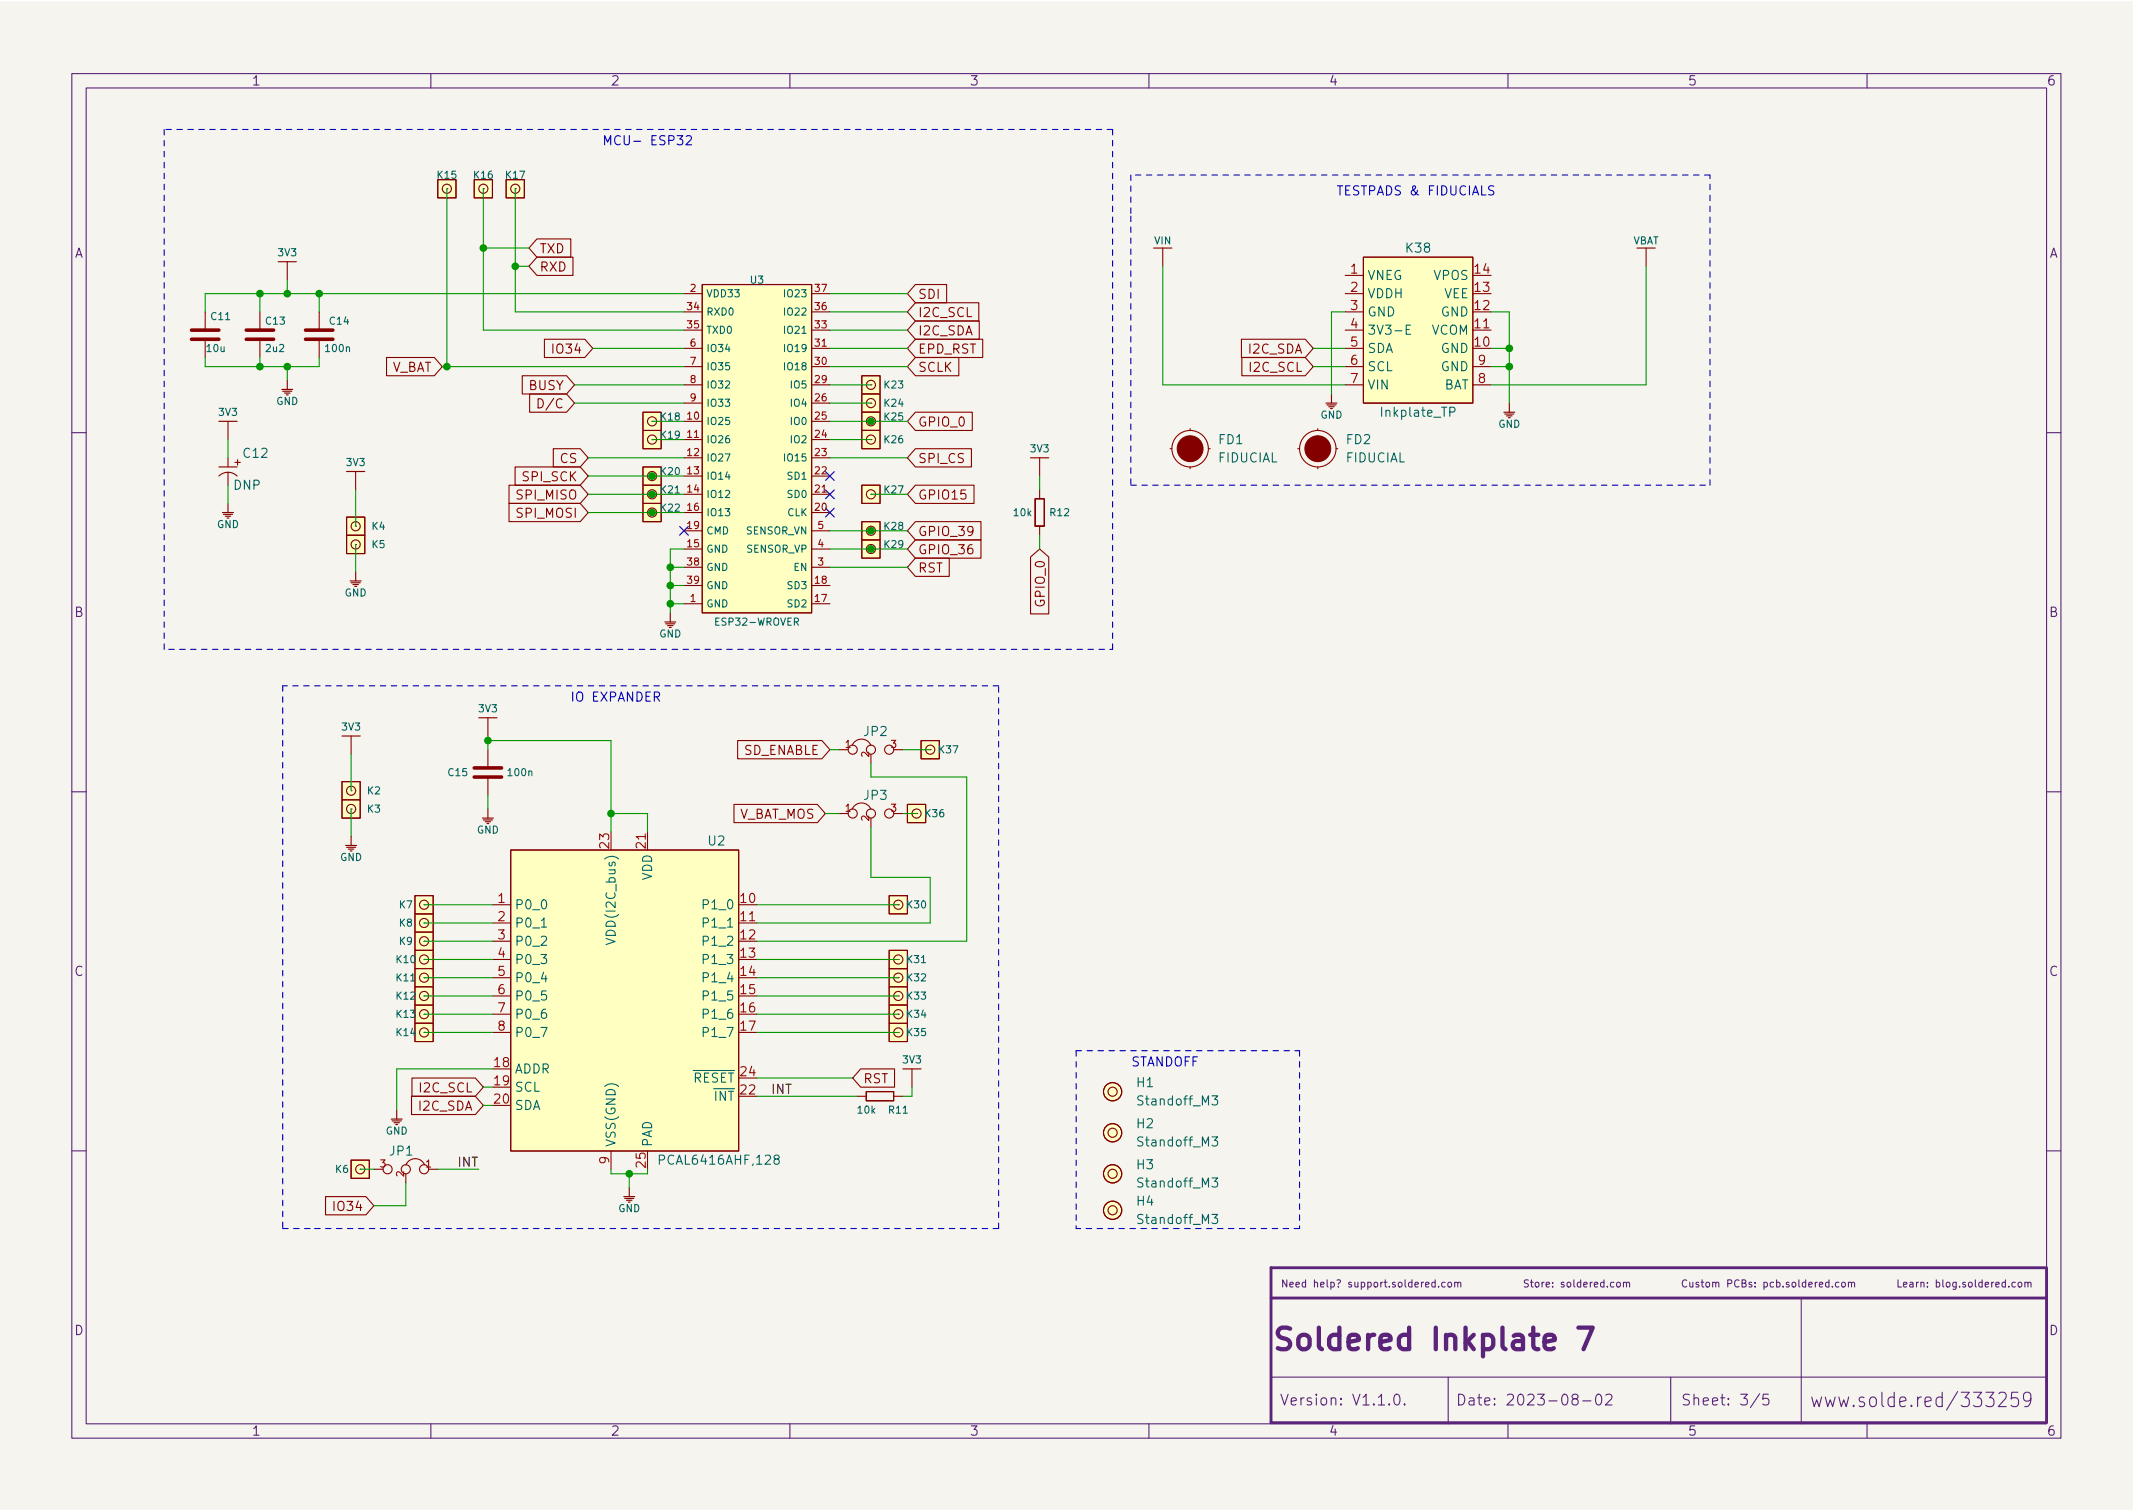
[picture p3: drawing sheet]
<svg xmlns="http://www.w3.org/2000/svg" width="297mm" height="210mm" viewBox="0 0 297 210" stroke-linecap="round" stroke-linejoin="round" font-family="sans-serif">
<path d="M0 .2h297v210.1h-297z" fill="#f5f4ef" stroke="#f5f4ef" stroke-width=".14"/>
<g fill="none" stroke="#5b2379" stroke-width=".15">
<path d="M10 10.2h277v190.1h-277zM12 12.2h273v186.1h-273zM60 10.2v2M110 10.2v2M160 10.2v2M210 10.2v2M260 10.2v2M10 60.2h2M285 60.2h2M10 110.2h2M285 110.2h2M10 160.2h2"/>
<path d="M199.9 178.6l-.3-.1-.2 .2 .1 .5h.4M199.9 178.2v1M200.3 179.1v.1M201.2 178.6l-.2-.1-.2 .2 .1 .5h.3M201.7 178.6l.3-.1 .1 .2v.3l-.1 .2h-.3l-.1-.2zM202.6 178.6l.1-.1 .3 .1v.6M202.6 178.5v.7M203 178.7l.1-.2 .3 .1v.6M225.2 178.6l.1-.1 .3 .1v.4v.2h-.3l-.1-.1zM226.1 178.6l.1-.1 .3 .1v.6M226.1 178.5v.7M226.5 178.7l.1-.2 .3 .1v.6"/>
<path d="M234.9 178.3a.47 .47 0 0 0-.7 .3 .47 .47 0 0 0 .5 .6l.2-.1M235.3 178.5l.1 .7h.2l.1-.1M235.7 178.5v.7M236.6 178.6l-.3-.1-.1 .2v.1l.4 .1v.3h-.4M236.9 178.5h.4M237 178.2v.9l.3 .1M237.6 178.6l.3-.1 .2 .2v.3l-.2 .2h-.3v-.2zM238.5 178.6l.1-.1 .3 .1v.6M238.5 178.5v.7M238.9 178.7l.2-.2 .2 .1 .1 .6M240.6 178.7h.5l.1-.2-.1-.2-.5-.1v1M242.2 178.3a.47 .47 0 0 0-.7 .3 .47 .47 0 0 0 .5 .6l.2-.1"/>
<path d="M242.6 178.7l.4-.1 .1-.1v-.2l-.5-.1v1h.4l.1-.1 .1-.2-.3-.2M243.9 178.6l-.2-.1-.1 .2v.1l.3 .1v.3h-.3M244.4 179.1v.1M244.4 178.6v.1M245.6 178.6l.3-.1 .2 .2-.1 .5h-.4M245.6 178.5v1M247 178.6l-.3-.1-.2 .2 .1 .5h.4M247.4 178.6l.3-.1 .2 .2-.1 .5h-.4M247.4 178.2v1M248.3 179.1v.1M249.1 178.6l-.2-.1-.2 .2 .1 .1 .3 .1v.3h-.4M249.6 178.6l.3-.1 .2 .2v.3l-.2 .2h-.3v-.2z"/>
<path d="M250.5 178.2v.9l.1 .1M251.5 178.6l-.3-.1-.2 .2 .1 .5h.4M251.5 178.2v1M251.9 178.9l.5-.1-.1-.2-.3-.1-.1 .2v.5h.4M252.8 178.5v.7M253.1 178.5l-.3 .2M253.4 178.9l.4-.1v-.2l-.3-.1-.1 .2v.5h.4M254.7 178.6l-.3-.1-.2 .2 .1 .5h.4M254.7 178.2v1M255.2 179.1v.1M256.1 178.6l-.3-.1-.2 .2 .1 .5h.4M256.5 178.6l.1-.1 .3 .1 .1 .4-.1 .2h-.3l-.1-.1z"/>
<path d="M257.4 178.6l.2-.1 .2 .1v.6M257.4 178.5v.7M257.8 178.7l.2-.2 .2 .1 .1 .6M280.6 178.6l-.2-.1-.2 .2 .1 .5h.3M281.1 178.6l.1-.1 .3 .1 .1 .4-.1 .2h-.3l-.1-.1zM282 178.6l.1-.1 .3 .1v.6M282 178.5v.7M282.4 178.7l.2-.2 .2 .1v.6M285 160.2h2M60 198.3v2M110 198.3v2M160 198.3v2"/>
<path d="M177 191.8h108M194.3 194.2a.36 .36 0 0 1 .6 .2 .77 .77 0 0 1-.4 1.2 1 1 0 0 1-.2-1.4zM195.6 195.5l.1 .1h-.1h-.1l.1-.1v.1M201.7 191.8v6.5M210 198.3v2M219.2 194.8l-.1-.1a.31 .31 0 0 1-.2-.3 .31 .31 0 0 1 .3-.3h.3l.3 .3-.2 .3-.4 .1-.3 .3 .1 .4 .2 .1h.3l.3-.3v-.2l-.3-.3M220.4 195.1h1.2M222.4 194.2a.36 .36 0 0 1 .6 .2 .77 .77 0 0 1-.4 1.2 1 1 0 0 1-.2-1.4zM223.6 194.3l.2-.2 .5 .1a.41 .41 0 0 1 .1 .6l-.8 .8h.9M232.7 191.8v6.5M245.1 194.1l-1.3 1.9M246.3 194.1h-.7l-.1 .7 .2-.1 .5 .1 .1 .2v.5l-.2 .1h-.4l-.2-.1"/>
<path d="M250.8 180.7v17.6M260 198.3v2M270.5 194.6l-.5-.1-.4 .4v.6l.2 .3 .2 .1 .5-.1M270.5 193.9v2M272.6 193.8l-1.5 2.5M282.8 194.7l-.3 .4-.5-.1-.2-.3v-.5l.2-.2 .5-.1 .2 .2a1.39 1.39 0 0 1-.4 1.8h-.3"/>
</g>
<path d="M219.8 184.9h2l-1.3 3" fill="none" stroke="#5b2379" stroke-width=".6"/>
<path d="M284.8 176.5h-107.8v21.6h107.9M285 176.5v21.6M177 180.7h108" fill="none" stroke="#5b2379" stroke-width=".4"/>
<g fill="#ffffc2" stroke="#ffffc2" stroke-width=".14">
<path d="M66 25h2.6v2.6h-2.6z"/>
<path d="M120 52.3h2.6v2.6h-2.6z"/>
<path d="M61 25h2.5v2.6h-2.5z"/>
<path d="M48.9 161.5h2.5v2.6h-2.5z"/>
<path d="M70.5 25h2.5v2.6h-2.5z"/>
<path d="M128.3 103.1h2.5v2.6h-2.5z"/>
<path d="M48.3 72h2.5v2.5h-2.5z"/>
<path d="M48.3 74.5h2.5v2.6h-2.5z"/>
<path d="M57.8 132.3h2.5v2.6h-2.5z"/>
<path d="M71.1 118.4h31.8v41.9h-31.8z"/>
<path d="M57.8 134.9h2.5v2.5h-2.5z"/>
<path d="M189.9 35.8h15.2v20.3h-15.2z"/>
<path d="M123.8 134.9h2.6v2.5h-2.6z"/>
<path d="M120 54.9h2.6v2.5h-2.6z"/>
<path d="M120 57.4h2.6v2.5h-2.6z"/>
<path d="M89.5 70.1h2.6v2.5h-2.6z"/>
<path d="M89.5 59.9h2.6v2.6h-2.6z"/>
<path d="M120 75.2h2.6v2.5h-2.6z"/>
<path d="M120 72.6h2.6v2.6h-2.6z"/>
<path d="M120 59.9h2.6v2.6h-2.6z"/>
<path d="M120 67.6h2.6v2.5h-2.6z"/>
<path d="M123.8 142.5h2.6v2.5h-2.6z"/>
<path d="M123.8 137.4h2.6v2.5h-2.6z"/>
<path d="M123.8 139.9h2.6v2.6h-2.6z"/>
<path d="M97.8 39.6h15.2v45.7h-15.2z"/>
<path d="M123.8 132.3h2.6v2.6h-2.6z"/>
<path d="M89.5 57.4h2.6v2.5h-2.6z"/>
<path d="M89.5 67.6h2.6v2.5h-2.6z"/>
<path d="M89.5 65h2.6v2.6h-2.6z"/>
<path d="M57.8 139.9h2.5v2.6h-2.5z"/>
<path d="M57.8 142.5h2.5v2.5h-2.5z"/>
<path d="M57.8 137.4h2.5v2.5h-2.5z"/>
<path d="M57.8 129.8h2.5v2.5h-2.5z"/>
<path d="M57.8 127.2h2.5v2.6h-2.5z"/>
<path d="M57.8 124.7h2.5v2.5h-2.5z"/>
<path d="M47.6 108.8h2.6v2.6h-2.6z"/>
<path d="M47.6 111.4h2.6v2.5h-2.6z"/>
<path d="M123.8 124.7h2.6v2.5h-2.6z"/>
<path d="M126.4 112h2.5v2.5h-2.5z"/>
<circle cx="154.9" cy="168.5" r="1.27"/>
<circle cx="154.9" cy="152" r="1.27"/>
<circle cx="154.9" cy="163.4" r="1.27"/>
<circle cx="154.9" cy="157.7" r="1.27"/>
</g>
<g fill="none" stroke="#840000" stroke-width=".15">
<path d="M40 36.4v2.6M61 25h2.5v2.6h-2.5zM62.2 26.3h.1M66 25h2.6v2.6h-2.6zM67.3 26.3h.1M70.5 25h2.5v2.6h-2.5zM71.8 26.3h.1M74.8 35.8h5v2.5h-5l-1.1-1.2zM74.8 33.3h4.7v2.5h-4.7l-1.1-1.3zM97.8 39.6h15.2v45.7h-15.2zM127.5 39.6h4.3v2.6h-4.3l-1.1-1.3zM161.9 34.5v2.6"/>
<path d="M187.3 38.3h2.6M189.9 35.8h15.2v20.3h-15.2zM229.2 34.5v2.6M28.6 43.4v2.6M28.6 47.2v2.6M31.7 58.7v2.5M36.2 43.4v2.6M36.2 47.2v2.6M44.4 43.4v2.6M44.4 47.2v2.6M53.8 49.8h6.7l1.1 1.2-1.1 1.3h-6.7zM72.7 52.3h6.2l1.1 1.3-1.1 1.3h-6.2z"/>
<path d="M73.8 54.9h5.1l1.1 1.2-1.1 1.3h-5.1zM74.9 55.5a.64 .64 0 0 1 .8 .7 .64 .64 0 0 1-.8 .6zM75.8 47.2h5.6l1.1 1.3-1.1 1.3h-5.6zM89.5 59.9h2.6v2.6h-2.6zM89.5 57.4h2.6v2.5h-2.6zM90.8 58.7h.1M95.2 46h2.6M95.2 40.9h2.6M95.2 43.4h2.6M95.2 48.5h2.6M95.2 51h2.6M95.2 53.6h2.6"/>
<path d="M95.2 58.7h2.6M95.2 56.1h2.6M113 46h2.6M113 40.9h2.6M113 43.4h2.6M113 48.5h2.6M113 51h2.6M113 53.6h2.6M113 58.7h2.6M113 56.1h2.6M120 52.3h2.6v2.6h-2.6zM120 54.9h2.6v2.5h-2.6z"/>
<path d="M120 57.4h2.6v2.5h-2.6zM120 59.9h2.6v2.6h-2.6zM121.3 53.6h.1M121.3 56.1h.1M121.3 58.7h.1M127.5 49.8h6v2.5h-6l-1.1-1.3zM127.5 47.2h9.4v2.6h-9.4l-1.1-1.3zM127.5 44.7h8.9v2.5h-8.9l-1.1-1.2zM127.5 42.2h8.8v2.5h-8.8l-1.1-1.3zM127.5 57.4h7.9v2.5h-7.9l-1.1-1.2zM165.7 59.7v.2M172.9 47.2h8.9l1.1 1.3-1.1 1.3h-8.9z"/>
<path d="M172.9 49.8h8.9l1.1 1.2-1.1 1.3h-8.9zM183.5 59.7v.2M187.3 46h2.6M187.3 40.9h2.6M187.3 43.4h2.6M187.3 48.5h2.6M187.3 51h2.6M187.3 53.6h2.6M205.1 46h2.5M205.1 51h2.5M205.1 53.6h2.5M30.5 66.3a1.8 1.8 0 0 1 2.5 0"/>
<path d="M30.5 65h2.5M31.7 63.7v1.3M31.7 65.8v1.8M48.3 72h2.5v2.5h-2.5zM48.3 74.5h2.5v2.6h-2.5zM49.5 73.3h.1M49.5 75.8h.1M49.5 65.7v2.5M70.9 67.6h9.9l1.1 1.2-1.1 1.3h-9.9zM70.9 70.1h9.9l1.1 1.3-1.1 1.2h-9.9zM71.7 65h9.1l1.1 1.3-1.1 1.3h-9.1zM77.1 62.5h3.7l1.1 1.2-1.1 1.3h-3.7z"/>
<path d="M89.5 70.1h2.6v2.5h-2.6zM89.5 67.6h2.6v2.5h-2.6zM89.5 65h2.6v2.6h-2.6zM90.8 71.4h.1M90.8 61.2h.1M90.8 68.8h.1M90.8 66.3h.1M95.2 61.2h2.6M95.2 63.7h2.6M95.2 66.3h2.6M95.2 68.8h2.6M95.2 76.4h2.6"/>
<path d="M95.2 71.4h2.6M95.2 73.9h2.6M95.2 79h2.6M113 61.2h2.6M113 63.7h2.6M113 66.3h2.6M113 68.8h2.6M113 76.4h2.6M113 71.4h2.6M113 73.9h2.6M113 79h2.6M120 75.2h2.6v2.5h-2.6z"/>
<path d="M120 72.6h2.6v2.6h-2.6zM120 67.6h2.6v2.5h-2.6zM121.3 76.4h.1M121.3 73.9h.1M121.3 61.2h.1M121.3 68.8h.1M127.5 75.2h9.1v2.5h-9.1l-1.1-1.3zM127.5 72.6h9.1v2.6h-9.1l-1.1-1.3zM127.5 77.7h4.7v2.6h-4.7l-1.1-1.3zM127.5 62.5h7.8v2.5h-7.8l-1.1-1.3zM127.5 67.6h8.1v2.5h-8.1l-1.1-1.3zM143.5 77.6l1.3-1.2 1.3 1.2v7.9h-2.6z"/>
<path d="M144.1 73.2l1.3 .1zM144.1 69.5l.1 3.8zM144.1 69.4l1.3 .1zM144.8 63.7v2.6M144.8 68.2v1.3M144.8 73.3v1.2M145.4 69.5v3.8zM162.9 62.5h.3M165.7 65v.3M168.3 62.5h.2M180.7 62.5h.3M183.5 65v.3"/>
<path d="M186.1 62.5h.2M67.9 99.9v2.6M95.2 84.1h2.6M95.2 81.5h2.6M113 84.1h2.6M113 81.5h2.6M47.6 108.8h2.6v2.6h-2.6zM47.6 111.4h2.6v2.5h-2.6zM48.9 110.1h.1M48.9 112.6h.1M48.9 102.5v2.5M67.9 104.4v2.5"/>
<path d="M67.9 108.2v2.5M71.1 118.4h31.8v41.9h-31.8zM90.2 115.8v2.6M102.2 112h11.6l1.1 1.3-1.1 1.2h-11.6zM102.7 103.1h11.8l1.1 1.3-1.1 1.3h-11.8zM116.8 104.4h1.3M116.8 113.3h1.3M118.7 103.8a1.42 1.42 0 0 1 1.3-.9 1.42 1.42 0 0 1 1.3 .9M118.7 112.7a1.42 1.42 0 0 1 1.3-.9 1.42 1.42 0 0 1 1.3 .9M121.3 105v1.3M121.3 113.9v1.3M124.5 104.4h1.2"/>
<path d="M124.5 113.3h1.2M126.4 112h2.5v2.5h-2.5zM127.6 113.3h.1M128.3 103.1h2.5v2.6h-2.5zM129.5 104.4h.1M57.8 132.3h2.5v2.6h-2.5zM57.8 134.9h2.5v2.5h-2.5zM57.8 139.9h2.5v2.6h-2.5zM57.8 137.4h2.5v2.5h-2.5zM57.8 129.8h2.5v2.5h-2.5zM57.8 127.2h2.5v2.6h-2.5zM57.8 124.7h2.5v2.5h-2.5z"/>
<path d="M59.1 133.6h.1M59.1 136.1h.1M59.1 138.7h.1M59.1 131.1h.1M59.1 128.5h.1M59.1 126h.1M68.6 126h2.5M68.6 128.5h2.5M68.6 131.1h2.5M68.6 133.6h2.5M68.6 136.1h2.5M68.6 138.7h2.5"/>
<path d="M102.9 128.5h2.5M123.8 134.9h2.6v2.5h-2.6zM123.8 137.4h2.6v2.5h-2.6zM123.8 139.9h2.6v2.6h-2.6zM123.8 132.3h2.6v2.6h-2.6zM123.8 124.7h2.6v2.5h-2.6zM125.1 136.1h.1M125.1 138.7h.1M125.1 133.6h.1M125.1 126h.1M57.3 152.6h8.9l1.1 1.3-1.1 1.3h-8.9zM57.4 150.1h8.8l1.1 1.3-1.1 1.2h-8.8z"/>
<path d="M57.8 142.5h2.5v2.5h-2.5zM59.1 141.2h.1M59.1 143.8h.1M68.6 141.2h2.5M68.6 143.8h2.5M119.4 152.6h1.2M119.9 148.8h4.7v2.6h-4.7l-1.2-1.3zM120.6 152v1.3zM120.6 152h3.9zM120.6 153.3h3.9zM123.8 142.5h2.6v2.5h-2.6zM124.4 152l.1 1.3z"/>
<path d="M124.5 152.6h1.2M125.1 143.8h.1M125.1 141.2h.1M127 148.8v2.6M45.3 166.6h5.7l1.1 1.3-1.1 1.3h-5.7zM48.9 161.5h2.5v2.6h-2.5zM50.2 162.8h.1M52.1 162.8h1.2M56.5 163.4v1.3M59.1 162.2a1.42 1.42 0 0 0-1.3-.9 1.42 1.42 0 0 0-1.3 .9M59.7 162.8h1.3M85.1 160.3v2.5"/>
<circle cx="62.2" cy="26.3" r=".63"/>
<circle cx="67.3" cy="26.3" r=".63"/>
<circle cx="71.8" cy="26.3" r=".63"/>
<circle cx="90.8" cy="58.7" r=".63"/>
<circle cx="121.3" cy="53.6" r=".63"/>
<circle cx="121.3" cy="56.1" r=".63"/>
<circle cx="121.3" cy="58.7" r=".63"/>
<circle cx="49.5" cy="75.8" r=".63"/>
<circle cx="49.5" cy="73.3" r=".63"/>
<circle cx="90.8" cy="61.2" r=".63"/>
<circle cx="90.8" cy="66.3" r=".63"/>
<circle cx="90.8" cy="68.8" r=".63"/>
<circle cx="90.8" cy="71.4" r=".63"/>
<circle cx="121.3" cy="68.8" r=".63"/>
<circle cx="121.3" cy="61.2" r=".63"/>
<circle cx="121.3" cy="76.4" r=".63"/>
<circle cx="121.3" cy="73.9" r=".63"/>
<circle cx="165.7" cy="62.5" r="2.54"/>
<circle cx="183.5" cy="62.5" r="2.54"/>
<circle cx="48.9" cy="110.1" r=".63"/>
<circle cx="48.9" cy="112.6" r=".63"/>
<circle cx="118.7" cy="113.3" r=".63"/>
<circle cx="118.7" cy="104.4" r=".63"/>
<circle cx="121.3" cy="104.4" r=".63"/>
<circle cx="121.3" cy="113.3" r=".63"/>
<circle cx="123.8" cy="113.3" r=".63"/>
<circle cx="123.8" cy="104.4" r=".63"/>
<circle cx="127.6" cy="113.3" r=".63"/>
<circle cx="129.5" cy="104.4" r=".63"/>
<circle cx="59.1" cy="126" r=".63"/>
<circle cx="59.1" cy="136.1" r=".63"/>
<circle cx="59.1" cy="128.5" r=".63"/>
<circle cx="59.1" cy="133.6" r=".63"/>
<circle cx="59.1" cy="138.7" r=".63"/>
<circle cx="59.1" cy="131.1" r=".63"/>
<circle cx="125.1" cy="126" r=".63"/>
<circle cx="125.1" cy="133.6" r=".63"/>
<circle cx="125.1" cy="138.7" r=".63"/>
<circle cx="125.1" cy="136.1" r=".63"/>
<circle cx="59.1" cy="141.2" r=".63"/>
<circle cx="59.1" cy="143.8" r=".63"/>
<circle cx="125.1" cy="143.8" r=".63"/>
<circle cx="125.1" cy="141.2" r=".63"/>
<circle cx="154.9" cy="152" r=".63"/>
<circle cx="154.9" cy="157.7" r=".63"/>
<circle cx="154.9" cy="152" r="1.27"/>
<circle cx="154.9" cy="157.7" r="1.27"/>
<circle cx="50.2" cy="162.8" r=".63"/>
<circle cx="54" cy="162.8" r=".63"/>
<circle cx="56.5" cy="162.8" r=".63"/>
<circle cx="59.1" cy="162.8" r=".63"/>
<circle cx="154.9" cy="163.4" r=".63"/>
<circle cx="154.9" cy="168.5" r=".63"/>
<circle cx="154.9" cy="168.5" r="1.27"/>
<circle cx="154.9" cy="163.4" r="1.27"/>
</g>
<path d="M26.7 47.2h3.8M26.7 46h3.8M34.3 47.2h3.8M34.3 46h3.8M42.5 47.2h3.9M42.5 46h3.9M66 108.2h3.8M66 106.9h3.8" fill="none" stroke="#840000" stroke-width=".5"/>
<g fill="none" stroke="#840000" stroke-width=".16">
<path d="M38.7 36.4h2.6M160.7 34.5h2.5M228 34.5h2.5M30.5 58.7h2.5M39.2 54.2h1.6M39.4 54.5h1.2M39.6 54.7h.8M40 53v1.2M184.7 56.1h1.5M184.8 56.4h1.3M185 56.6h.8M185.4 54.9v1.2"/>
<path d="M209.4 57.4h1.5M209.5 57.7h1.3M209.8 57.9h.8M210.2 56.1v1.3M31 71.4h1.5M31.1 71.6h1.3M31.4 71.9h.7M31.7 70.1v1.3M48.3 65.7h2.5M49.5 79.6v1.3M143.5 63.7h2.5M48.8 80.9h1.5"/>
<path d="M48.9 81.1h1.3M49.1 81.4h.8M66.7 99.9h2.5M92.6 86.6h1.5M92.7 86.9h1.3M93 87.1h.7M93.3 85.3v1.3M47.6 102.5h2.6M48.1 117.7h1.6M48.3 118h1.2M48.5 118.2h.8M48.9 116.5v1.2"/>
<path d="M67.2 113.9h1.5M67.3 114.2h1.3M67.6 114.4h.7M67.9 112.6v1.3M54.5 155.8h1.5M54.6 156.1h1.3M54.9 156.3h.7M55.2 154.6v1.2M125.7 148.8h2.6M86.9 166.6h1.5M87 166.9h1.3M87.2 167.1h.8"/>
<path d="M87.6 165.3v1.3"/>
</g>
<g fill="#840000" stroke="#840000" stroke-width=".15">
<circle cx="183.5" cy="62.5" r="1.8"/>
<circle cx="165.7" cy="62.5" r="1.8"/>
</g>
<path d="M195.8 45.9h.5M196.4 45.3h-.6v1.2h.6M201.9 57.4l.6-.1 .1-.2v-.3l-.2-.1h-.5v1.3M75.4 129.1h.7M84.4 130.7l1.3 .4-1.3 .4M168.8 152.6h.8l-.5 .5 .4 .1v.5l-.2 .2h-.3l-.2-.2M168.8 158.3h.8l-.5 .5 .4 .1v.6l-.2 .1h-.3l-.2-.1M108 161.4l-.2-.3v-.1l.2-.2 .4 .1 .1 .2v.2l-.6 .1-.1 .2v.3l.2 .2h.3l.2-.2v-.4l-.2-.1M168.8 169.1h.8l-.5 .5 .4 .1v.5l-.2 .2h-.3l-.2-.2M168.8 164h.8l-.5 .5 .4 .1v.6l-.2 .1h-.3l-.2-.1" fill="none" stroke="#006464" stroke-width=".15"/>
<path d="M94.3 18.9h.8l-.4 .5 .3 .1v.5l-.2 .2h-.3l-.2-.2M95.6 19l.1-.1h.4l.1 .1 .1 .3-.1 .1-.7 .8h.8M208 25.9h-.5l-.2 .2 .1 .3 .6 .3v.3l-.2 .1h-.5" fill="none" stroke="#0000c2" stroke-width=".15"/>
<g fill="none" stroke="#0000c2" stroke-width=".15" stroke-dasharray=".8 .8">
<path d="M22.9 18v72.4M154.9 18h-132M157.5 30.1v37.5M157.5 24.4v5.7M238.1 24.4h-80.6M157.5 67.6h80.6M238.1 67.6v-43.2M23.5 90.4h131.4M39.4 95.5v75.6M139.1 95.5h-99.7M154.9 90.4v-72.4M149.9 146.3v24.8"/>
<path d="M149.9 146.3h31.1M181 146.3v24.8M39.4 171.1h4.4M43.8 171.1h95.3M139.1 171.1v-75.6M181 171.1h-31.1"/>
</g>
<g fill="none" stroke="#009600" stroke-width=".15">
<path d="M40 39v1.9M62.2 26.3v24.7M67.3 34.5h6.4M67.3 26.3v19.7h27.9M71.8 26.3v17.1h23.4M71.8 37.1h1.9M161.9 37.1v16.5h25.4M229.2 37.1v16.5h-21.6M28.6 49.8v1.2h15.8v-1.2M36.2 40.9v2.5M36.2 49.8v1.2M40 51v2"/>
<path d="M44.4 40.9v2.5M61.6 51h33.6M80 53.6h15.2M80 56.1h15.2M82.5 48.5h12.7M90.8 58.7h4.4M95.2 40.9h-66.6v2.5M115.6 48.5h10.8M115.6 53.6h5.7M115.6 51h10.8M115.6 43.4h10.8M115.6 40.9h10.8"/>
<path d="M115.6 56.1h5.7M115.6 58.7h10.8M115.6 46h10.8M182.9 48.5h4.4M182.9 51h4.4M187.3 43.4h-1.9v11.5M207.6 48.5h2.6M207.6 51h2.6M207.6 43.4h2.6v12.7M31.7 61.2v2.5M31.7 67.6v2.5M49.5 68.2v5.1"/>
<path d="M49.5 75.8v3.8M81.9 71.4h13.3M81.9 66.3h13.3M81.9 68.8h13.3M81.9 63.7h13.3M90.8 61.2h4.4M93.3 79h1.9M95.2 76.4h-1.9v8.9M115.6 76.4h10.8M115.6 79h10.8M115.6 73.9h10.8M115.6 61.2h5.7"/>
<path d="M115.6 63.7h10.8M121.3 68.8h5.1M144.8 66.3v1.9M144.8 74.5v1.9M93.3 84.1h1.9M93.3 81.5h1.9M48.9 105v5.1M48.9 112.6v3.9M67.9 102.5v1.9M67.9 110.7v1.9M67.9 103.1h17.2v12.7M85.1 113.3h5.1v2.5"/>
<path d="M114.9 113.3h1.9M115.6 104.4h1.2M121.3 115.2v7h8.2v6.3h-24.1M121.3 106.3v1.9h13.3v22.9h-29.2M125.7 113.3h1.9M125.7 104.4h3.8M59.1 138.7h9.5M59.1 133.6h9.5M59.1 128.5h9.5M59.1 136.1h9.5M59.1 131.1h9.5M59.1 126h9.5"/>
<path d="M105.4 138.7h19.7M105.4 133.6h19.7M105.4 136.1h19.7M105.4 126h19.7M59.1 143.8h9.5M59.1 141.2h9.5M67.3 151.4h1.3M67.3 153.9h1.3M68.6 148.8h-13.4v5.8M105.4 150.1h13.3M105.4 143.8h19.7M105.4 152.6h14"/>
<path d="M105.4 141.2h19.7M127 151.4v1.2h-1.3M50.2 162.8h1.9M56.5 164.7v3.2h-4.4M61 162.8h5.7M85.1 162.8v.6h5.1v-.6M87.6 163.4v1.9"/>
</g>
<path d="M94.6 73.3l1.3 1.2M95.9 73.3l-1.3 1.2M115 68.2l1.2 1.2M115 65.7l1.2 1.2M115 70.8l1.2 1.2M116.2 68.2l-1.2 1.2M116.2 65.7l-1.2 1.2M116.2 70.8l-1.2 1.2" fill="none" stroke="#000084" stroke-width=".15"/>
<g fill="#009600" stroke="#009600" stroke-width=".15">
<circle cx="85.1" cy="113.3" r=".46"/>
<circle cx="67.9" cy="103.1" r=".46"/>
<circle cx="90.8" cy="68.8" r=".46"/>
<circle cx="90.8" cy="71.4" r=".46"/>
<circle cx="93.3" cy="79" r=".46"/>
<circle cx="62.2" cy="51" r=".46"/>
<circle cx="67.3" cy="34.5" r=".46"/>
<circle cx="44.4" cy="40.9" r=".46"/>
<circle cx="40" cy="40.9" r=".46"/>
<circle cx="40" cy="51" r=".46"/>
<circle cx="36.2" cy="51" r=".46"/>
<circle cx="71.8" cy="37.1" r=".46"/>
<circle cx="36.2" cy="40.9" r=".46"/>
<circle cx="87.6" cy="163.4" r=".46"/>
<circle cx="210.2" cy="51" r=".46"/>
<circle cx="210.2" cy="48.5" r=".46"/>
<circle cx="121.3" cy="58.7" r=".46"/>
<circle cx="121.3" cy="73.9" r=".46"/>
<circle cx="121.3" cy="76.4" r=".46"/>
<circle cx="90.8" cy="66.3" r=".46"/>
<circle cx="93.3" cy="84.1" r=".46"/>
<circle cx="93.3" cy="81.5" r=".46"/>
</g>
<text font-size="4.2" fill="#5b2379" x="177" y="188">Soldered Inkplate 7</text>
<g font-size="2.8" fill="#5b2379">
<text x="252" y="196">www.solde.red/</text>
<text x="272.8" y="196">333259</text>
</g>
<g font-size="2.1" fill="#5b2379">
<text x="178.2" y="195.7">Version: V1.1.0.</text>
<text x="202.7" y="195.7">Date: 2023-08-02</text>
<text x="234" y="195.7">Sheet: 3/5</text>
</g>
<g font-size="1.8" fill="#5b2379">
<text x="35" y="11.9">1</text>
<text x="85" y="11.9">2</text>
<text x="135" y="11.9">3</text>
<text x="185" y="11.9">4</text>
<text x="235" y="11.9">5</text>
<text x="285" y="11.9">6</text>
<text x="10.3" y="35.9">A</text>
<text x="285.3" y="35.9">A</text>
<text x="10.3" y="85.9">B</text>
<text x="285.3" y="85.9">B</text>
<text x="10.3" y="135.9">C</text>
<text x="285.3" y="135.9">C</text>
<text x="10.3" y="185.9">D</text>
<text x="285.3" y="185.9">D</text>
<text x="35" y="199.9">1</text>
<text x="85" y="199.9">2</text>
<text x="135" y="199.9">3</text>
<text x="185" y="199.9">4</text>
<text x="235" y="199.9">5</text>
<text x="285" y="199.9">6</text>
</g>
<g font-size="1.8" fill="#0000c2">
<text x="83.8" y="20.2">MCU- ESP32</text>
<text x="186.1" y="27.2">TESTPADS &amp; FIDUCIALS</text>
<text x="79.4" y="97.7">IO EXPANDER</text>
<text x="157.5" y="148.5">STANDOFF</text>
</g>
<g font-size="1.8" fill="#840000">
<text x="75.1" y="35.3">TXD</text>
<text x="75.1" y="37.8">RXD</text>
<text x="127.8" y="41.6">SDI</text>
<text x="127.8" y="46.7">I2C_SDA</text>
<text x="127.8" y="44.2">I2C_SCL</text>
<text x="54.4" y="51.8">V_BAT</text>
<text x="77.3" y="49.2">IO34</text>
<text x="127.8" y="51.8">SCLK</text>
<text x="127.8" y="49.2">EPD_RST</text>
<text x="174" y="49.2">I2C_SDA</text>
<text x="174.2" y="51.8">I2C_SCL</text>
<text x="73.7" y="54.3">BUSY</text>
<text x="75.5" y="56.9">D/C</text>
<text x="127.8" y="59.4">GPIO_0</text>
<text x="78" y="64.5">CS</text>
<text x="127.8" y="64.5">SPI_CS</text>
<text x="72.1" y="69.6">SPI_MISO</text>
<text x="72.9" y="67">SPI_SCK</text>
<text x="127.8" y="69.6">GPIO15</text>
<text x="72.1" y="72.1">SPI_MOSI</text>
<text x="127.8" y="77.2">GPIO_36</text>
<text x="127.8" y="74.6">GPIO_39</text>
<text x="127.8" y="79.7">RST</text>
<text x="145.5" y="84.3" transform="rotate(-90 145.5 84.3)">GPIO_0</text>
<text x="103.4" y="105.1">SD_ENABLE</text>
<text x="102.7" y="114">V_BAT_MOS</text>
<text x="58.4" y="154.6">I2C_SDA</text>
<text x="58.6" y="152.1">I2C_SCL</text>
<text x="120.2" y="150.8">RST</text>
<text x="46.8" y="168.6">IO34</text>
</g>
<g font-size="1.8" fill="#006464">
<text x="195.9" y="35.2">K38</text>
<text x="190.4" y="39">VNEG</text>
<text x="190.4" y="41.5">VDDH</text>
<text x="199.7" y="39">VPOS</text>
<text x="201.1" y="41.5">VEE</text>
<text x="190.4" y="44.1">GND</text>
<text x="190.4" y="46.6">3V3-E</text>
<text x="199.3" y="46.6">VCOM</text>
<text x="200.7" y="44.1">GND</text>
<text x="190.4" y="49.1">SDA</text>
<text x="190.4" y="51.7">SCL</text>
<text x="200.7" y="49.1">GND</text>
<text x="200.7" y="51.7">GND</text>
<text x="190.4" y="54.2">VIN</text>
<text x="192.5" y="58">Inkplate_TP</text>
<text x="201" y="54.2">BAT</text>
<text x="34" y="63.7">C12</text>
<text x="169.6" y="64.4">FIDUCIAL</text>
<text x="169.7" y="61.8">FD1</text>
<text x="187.4" y="64.4">FIDUCIAL</text>
<text x="187.5" y="61.8">FD2</text>
<text x="32.5" y="68.2">DNP</text>
<text x="120.3" y="102.5">JP2</text>
<text x="120.3" y="111.4">JP3</text>
<text x="98.6" y="117.7">U2</text>
<text x="90.8" y="122.6" transform="rotate(-90 90.8 122.6)">VDD</text>
<text x="71.6" y="126.6">P0_0</text>
<text x="71.6" y="129.2">P0_1</text>
<text x="71.6" y="131.7">P0_2</text>
<text x="85.7" y="130.7" transform="rotate(-90 85.7 130.7)">VDD(I2C_bus)</text>
<text x="98.2" y="126.6">P1_0</text>
<text x="98.2" y="129.2">P1_1</text>
<text x="98.2" y="131.7">P1_2</text>
<text x="71.6" y="134.2">P0_3</text>
<text x="71.6" y="136.8">P0_4</text>
<text x="98.2" y="134.2">P1_3</text>
<text x="98.2" y="136.8">P1_4</text>
<text x="71.6" y="139.3">P0_5</text>
<text x="71.6" y="141.9">P0_6</text>
<text x="98.2" y="139.3">P1_5</text>
<text x="98.2" y="141.9">P1_6</text>
<text x="71.6" y="149.5">ADDR</text>
<text x="71.6" y="144.4">P0_7</text>
<text x="98.2" y="144.4">P1_7</text>
<text x="71.6" y="152">SCL</text>
<text x="71.6" y="154.6">SDA</text>
<text x="95.1" y="150.7">~{RESET}</text>
<text x="98.1" y="153.3">~{INT}</text>
<text x="158.3" y="151.4">H1</text>
<text x="158.7" y="153.9">Standoff_M3</text>
<text x="54.3" y="160.9">JP1</text>
<text x="85.7" y="159.8" transform="rotate(-90 85.7 159.8)">VSS(GND)</text>
<text x="90.8" y="159.8" transform="rotate(-90 90.8 159.8)">PAD</text>
<text x="158.3" y="157.1">H2</text>
<text x="158.7" y="159.6">Standoff_M3</text>
<text x="92.2" y="162.2">PCAL6416AHF,128</text>
<text x="158.3" y="167.9">H4</text>
<text x="158.3" y="162.8">H3</text>
<text x="158.7" y="165.3">Standoff_M3</text>
<text x="158.7" y="170.4">Standoff_M3</text>
</g>
<g font-size="1.8" fill="#a90000">
<text x="188.1" y="38.1">1</text>
<text x="188.1" y="40.6">2</text>
<text x="205.4" y="40.6">13</text>
<text x="205.4" y="38.1">14</text>
<text x="188.1" y="43.2">3</text>
<text x="188.1" y="45.7">4</text>
<text x="205.4" y="45.7">11</text>
<text x="205.4" y="43.2">12</text>
<text x="188.1" y="48.3">5</text>
<text x="188.1" y="50.8">6</text>
<text x="188.1" y="53.3">7</text>
<text x="205.4" y="48.3">10</text>
<text x="205.9" y="53.3">8</text>
<text x="205.9" y="50.8">9</text>
<text x="84.8" y="118.1" transform="rotate(-90 84.8 118.1)">23</text>
<text x="89.9" y="118.1" transform="rotate(-90 89.9 118.1)">21</text>
<text x="69.4" y="125.7">1</text>
<text x="103.2" y="125.7">10</text>
<text x="69.4" y="128.3">2</text>
<text x="69.4" y="130.8">3</text>
<text x="103.2" y="128.3">11</text>
<text x="103.2" y="130.8">12</text>
<text x="69.4" y="133.3">4</text>
<text x="69.4" y="135.9">5</text>
<text x="103.2" y="133.3">13</text>
<text x="103.2" y="135.9">14</text>
<text x="69.4" y="138.4">6</text>
<text x="69.4" y="141">7</text>
<text x="69.4" y="143.5">8</text>
<text x="103.2" y="138.4">15</text>
<text x="103.2" y="141">16</text>
<text x="103.2" y="143.5">17</text>
<text x="68.9" y="148.6">18</text>
<text x="103.2" y="149.9">24</text>
<text x="68.9" y="151.1">19</text>
<text x="68.9" y="153.7">20</text>
<text x="103.2" y="152.4">22</text>
<text x="84.8" y="162" transform="rotate(-90 84.8 162)">9</text>
<text x="89.9" y="162.5" transform="rotate(-90 89.9 162.5)">25</text>
</g>
<g font-size="1.8" fill="#0f0f0f">
<text x="107.3" y="152.3">INT</text>
<text x="63.8" y="162.5">INT</text>
</g>
<g font-size="1.4" fill="#006464">
<text x="61" y="24.9">K15</text>
<text x="66" y="24.9">K16</text>
<text x="70.5" y="24.9">K17</text>
<text x="38.8" y="35.7">3V3</text>
<text x="160.8" y="34">VIN</text>
<text x="227.3" y="34">VBAT</text>
<text x="98.3" y="41.4">VDD33</text>
<text x="104.5" y="39.5">U3</text>
<text x="109.5" y="41.4">IO23</text>
<text x="29.4" y="44.6">C11</text>
<text x="37.1" y="45.2">C13</text>
<text x="46" y="45.2">C14</text>
<text x="98.3" y="43.9">RXD0</text>
<text x="98.3" y="46.5">TXD0</text>
<text x="109.5" y="46.5">IO21</text>
<text x="109.5" y="43.9">IO22</text>
<text x="28.8" y="49">10u</text>
<text x="37.1" y="49">2u2</text>
<text x="45.4" y="49">100n</text>
<text x="98.3" y="49">IO34</text>
<text x="98.3" y="51.5">IO35</text>
<text x="109.5" y="51.5">IO18</text>
<text x="109.5" y="49">IO19</text>
<text x="30.5" y="57.9">3V3</text>
<text x="38.5" y="56.4">GND</text>
<text x="92.1" y="58.5">K18</text>
<text x="98.3" y="59.2">IO25</text>
<text x="98.3" y="54.1">IO32</text>
<text x="98.3" y="56.6">IO33</text>
<text x="110.3" y="59.2">IO0</text>
<text x="110.3" y="56.6">IO4</text>
<text x="110.3" y="54.1">IO5</text>
<text x="123.2" y="54.1">K23</text>
<text x="123.2" y="56.6">K24</text>
<text x="123.2" y="58.5">K25</text>
<text x="183.9" y="58.3">GND</text>
<text x="208.6" y="59.5">GND</text>
<text x="48.3" y="64.9">3V3</text>
<text x="92.1" y="61.1">K19</text>
<text x="98.3" y="61.7">IO26</text>
<text x="98.3" y="64.2">IO27</text>
<text x="109.5" y="64.2">IO15</text>
<text x="110.3" y="61.7">IO2</text>
<text x="123.2" y="61.7">K26</text>
<text x="143.5" y="63">3V3</text>
<text x="92.1" y="71.2">K22</text>
<text x="92.1" y="68.7">K21</text>
<text x="92.1" y="66.2">K20</text>
<text x="98.3" y="66.8">IO14</text>
<text x="98.3" y="69.3">IO12</text>
<text x="98.3" y="71.9">IO13</text>
<text x="109.7" y="71.9">CLK</text>
<text x="109.8" y="69.3">SD0</text>
<text x="109.8" y="66.8">SD1</text>
<text x="123.2" y="68.7">K27</text>
<text x="141.2" y="71.9">10k</text>
<text x="146.3" y="71.9">R12</text>
<text x="30.2" y="73.5">GND</text>
<text x="51.8" y="73.8">K4</text>
<text x="51.8" y="76.3">K5</text>
<text x="98.3" y="76.9">GND</text>
<text x="98.3" y="74.4">CMD</text>
<text x="103.9" y="74.4">SENSOR_VN</text>
<text x="104" y="76.9">SENSOR_VP</text>
<text x="123.2" y="76.3">K29</text>
<text x="123.2" y="73.8">K28</text>
<text x="48" y="83">GND</text>
<text x="98.3" y="79.5">GND</text>
<text x="98.3" y="82">GND</text>
<text x="109.8" y="82">SD3</text>
<text x="110.6" y="79.5">EN</text>
<text x="91.8" y="88.8">GND</text>
<text x="98.3" y="84.6">GND</text>
<text x="99.9" y="87.1">ESP32-WROVER</text>
<text x="109.8" y="84.6">SD2</text>
<text x="47.7" y="101.7">3V3</text>
<text x="66.7" y="99.2">3V3</text>
<text x="130.8" y="104.9">K37</text>
<text x="51.2" y="110.6">K2</text>
<text x="51.2" y="113.1">K3</text>
<text x="62.5" y="108.1">C15</text>
<text x="70.8" y="108.1">100n</text>
<text x="128.9" y="113.8">K36</text>
<text x="47.3" y="119.9">GND</text>
<text x="66.4" y="116.1">GND</text>
<text x="55.6" y="131.6">K9</text>
<text x="55.6" y="129">K8</text>
<text x="55.6" y="126.5">K7</text>
<text x="126.4" y="126.5">K30</text>
<text x="55.2" y="134.1">K10</text>
<text x="55.2" y="136.6">K11</text>
<text x="126.4" y="136.6">K32</text>
<text x="126.4" y="134.1">K31</text>
<text x="55.2" y="141.7">K13</text>
<text x="55.2" y="139.2">K12</text>
<text x="126.4" y="139.2">K33</text>
<text x="126.4" y="141.7">K34</text>
<text x="55.2" y="144.3">K14</text>
<text x="125.8" y="148.1">3V3</text>
<text x="126.4" y="144.3">K35</text>
<text x="119.5" y="155.1">10k</text>
<text x="123.8" y="155.1">R11</text>
<text x="53.7" y="158">GND</text>
<text x="46.7" y="163.3">K6</text>
<text x="86.1" y="168.8">GND</text>
</g>
<g font-size="1.4" fill="#a90000">
<text x="96.1" y="40.6">2</text>
<text x="113.5" y="40.6">37</text>
<text x="95.7" y="43.2">34</text>
<text x="95.7" y="45.7">35</text>
<text x="113.5" y="45.7">33</text>
<text x="113.5" y="43.2">36</text>
<text x="96.1" y="48.3">6</text>
<text x="96.1" y="50.8">7</text>
<text x="96.1" y="53.3">8</text>
<text x="113.5" y="53.3">29</text>
<text x="113.5" y="50.8">30</text>
<text x="113.5" y="48.3">31</text>
<text x="95.7" y="58.4">10</text>
<text x="96.1" y="55.9">9</text>
<text x="113.5" y="58.4">25</text>
<text x="113.5" y="55.9">26</text>
<text x="95.7" y="61">11</text>
<text x="95.7" y="63.5">12</text>
<text x="113.5" y="63.5">23</text>
<text x="113.5" y="61">24</text>
<text x="95.7" y="66">13</text>
<text x="95.7" y="68.6">14</text>
<text x="95.7" y="71.1">16</text>
<text x="113.5" y="71.1">20</text>
<text x="113.5" y="68.6">21</text>
<text x="113.5" y="66">22</text>
<text x="95.7" y="76.2">15</text>
<text x="95.7" y="73.7">19</text>
<text x="113.9" y="76.2">4</text>
<text x="113.9" y="73.7">5</text>
<text x="95.7" y="78.7">38</text>
<text x="95.7" y="81.3">39</text>
<text x="96.1" y="83.8">1</text>
<text x="113.5" y="83.8">17</text>
<text x="113.5" y="81.3">18</text>
<text x="113.9" y="78.7">3</text>
<text x="117.7" y="104.1">1</text>
<text x="121" y="105.4" transform="rotate(-90 121 105.4)">2</text>
<text x="124.1" y="104.1">3</text>
<text x="117.7" y="113">1</text>
<text x="124.1" y="113">3</text>
<text x="121" y="114.3" transform="rotate(-90 121 114.3)">2</text>
<text x="53" y="162.6">3</text>
<text x="56.3" y="163.8" transform="rotate(-90 56.3 163.8)">2</text>
<text x="59.3" y="162.6">1</text>
</g>
<text font-size="1.4" fill="#840000" x="33.5" y="64.8" transform="rotate(-90 33.5 64.8)">+</text>
<g font-size="1.4" fill="#5b2379">
<text x="178.3" y="179.3">Need help? support.soldered.com</text>
<text x="212" y="179.3">Store: soldered.com</text>
<text x="264" y="179.3">Learn: blog.soldered.com</text>
</g>
</svg>
